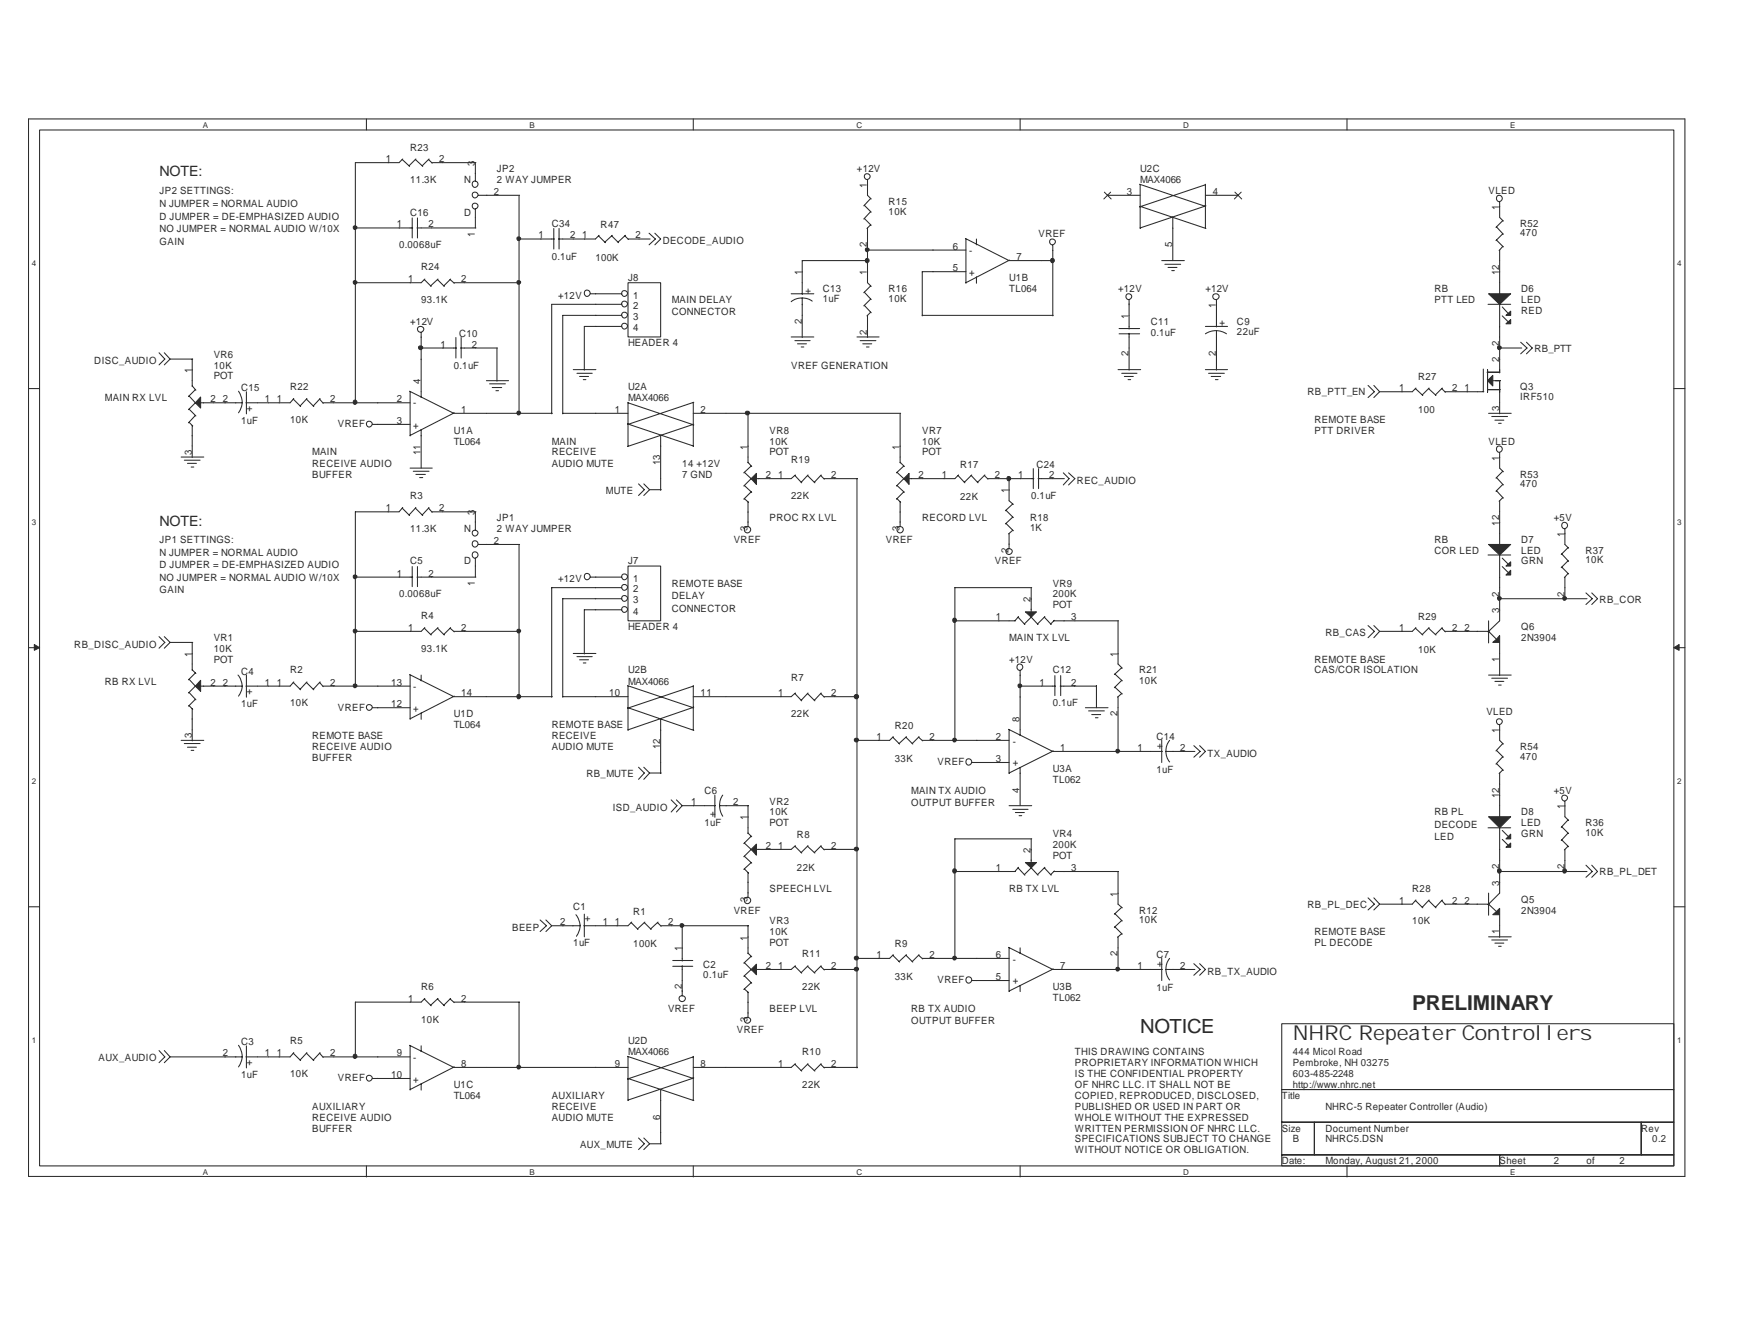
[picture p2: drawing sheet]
<svg xmlns="http://www.w3.org/2000/svg" width="279mm" height="216mm" viewBox="0 0 279 216" stroke-linecap="round" stroke-linejoin="round" font-family="sans-serif">
<path d="M4.6 19.1h266.4v170h-266.4zM6.4 20.9h262.8v166.5h-262.8z" fill="none" stroke="#31282a" stroke-width=".17"/>
<g fill="#fff">
<path d="M32.6 19.4h.8v1.4h-.8z"/>
<path d="M32.6 187.7h.8v1.4h-.8z"/>
</g>
<path d="M58.9 19.1v1.8M58.9 187.4v1.8" fill="none" stroke="#31282a" stroke-width=".17"/>
<g fill="#fff">
<path d="M85.2 19.4h.8v1.4h-.8z"/>
<path d="M85.2 187.7h.8v1.4h-.8z"/>
</g>
<path d="M111.5 19.1v1.8M111.5 187.4v1.8" fill="none" stroke="#31282a" stroke-width=".17"/>
<g fill="#fff">
<path d="M137.8 19.4h.9v1.4h-.9z"/>
<path d="M137.8 187.7h.9v1.4h-.9z"/>
</g>
<path d="M164.1 19.1v1.8M164.1 187.4v1.8" fill="none" stroke="#31282a" stroke-width=".17"/>
<g fill="#fff">
<path d="M190.3 19.4h1v1.4h-1z"/>
<path d="M190.3 187.7h1v1.4h-1z"/>
</g>
<path d="M216.7 19.1v1.8M216.7 187.4v1.8" fill="none" stroke="#31282a" stroke-width=".17"/>
<g fill="#fff">
<path d="M242.9 19.4h.9v1.4h-.9z"/>
<path d="M242.9 187.7h.9v1.4h-.9z"/>
<path d="M5.1 41.6h.7v1.5h-.7z"/>
<path d="M269.8 41.6h.6v1.5h-.6z"/>
<path d="M5.1 83.2h.7v1.4h-.7z"/>
<path d="M269.8 83.2h.6v1.4h-.6z"/>
</g>
<path d="M4.6 62.5h1.8M269.2 62.5h1.8" fill="none" stroke="#31282a" stroke-width=".17"/>
<g fill="#fff">
<path d="M5.1 124.9h.7v1.4h-.7z"/>
<path d="M269.8 124.9h.6v1.4h-.6z"/>
</g>
<path d="M4.6 104.1h1.8M269.2 104.1h1.8" fill="none" stroke="#31282a" stroke-width=".17"/>
<g fill="#31282a" stroke="#31282a" stroke-width=".16">
<path d="M5.5 103.6l.9 .5-.9 .4z"/>
<path d="M269.2 104.1l.9-.5v.9z"/>
</g>
<g fill="#fff">
<path d="M5.1 166.5h.7v1.5h-.7z"/>
<path d="M269.8 166.5h.6v1.5h-.6z"/>
</g>
<g fill="none" stroke="#31282a" stroke-width=".17">
<path d="M57.2 36.6h9.2M64.7 25.6l1.2 1.1M64.8 25.6l-.6 .5h-7v38.7M66.3 35v3.3M66.8 25.6l1.2 1.1M66.9 25.6l-1.1 1.1M67.1 36.6h9.4M67.2 35v3.3M68.9 25.6l.6 .6M69 25.6l-1.1 1.1M69.4 26.1h7.1M76.5 26.1v3"/>
<path d="M76.5 33.6v3M77 31.4h6.6M83.5 38.4h5.7M83.5 31.4v35.1M89.1 36.7v3.3M89.9 36.7v3.3M96.3 37.9l1.1 1.1M96.4 37.8l-.6 .6h-6M98.4 37.9l1.1 1.1M98.5 37.8l-1.2 1.1M100.5 37.9l.6 .6M100.6 37.8l-1.2 1.1"/>
<path d="M101 38.4h3.6M104.4 37.5l1 .9-1 1M105.3 37.5l1 .9-1 1M139 33l1.1 1.1M139 35.1l1.1 1.1M139.5 28.9v2.5l.6 .6M139.5 36.6v8.9l.6 .5M140 31.9l-1.1 1.2M140 34l-1.1 1.2M140 36.1l-.5 .6M155.3 38.3l7 3.6h7.1M155.4 38.4v7.1"/>
<path d="M157.1 38.4v1M169.3 39.4v11.4M178.1 31.4h5.3M183.3 29.6l10.6 3.6M183.4 33.2l10.6 3.5M183.4 29.7v7M188.6 35v6.9M193.9 29.7l-10.6 3.6M193.9 29.6v7M193.9 31.4h5.2M194 33.1l-10.6 3.5M240.7 36.5l1.1 1.2"/>
<path d="M240.7 38.6l1.1 1.1M241.2 32.5v2.5l.6 .5M241.7 35.5l-1.1 1.1M241.7 37.6l-1.1 1.1M241.7 39.6l-.6 .7M25.6 56.7l.9 1-.9 1M26.4 56.7l1 1M27.4 57.7l-1 1M27.4 57.7h3.6M30.9 57.7v4.4M67.7 53.5v10.4M67.7 55.9h5.7"/>
<path d="M68.3 44.9l1.1 1.1M68.3 44.9l-.6 .6h-10.5M70.4 44.9l1.1 1.1M70.5 44.9l-1.2 1.1M72.4 44.9l.7 .6M72.5 44.9l-1.1 1.1M73 45.5h10.6M73.3 54.3v3.3M74.1 55.9h5.9M74.2 54.3v3.3M79.9 55.9v5.4M92.2 59.4h3.7"/>
<path d="M95 47.2h5M100 52.5h-6v7M100 48.9h-11.3v17.6M100 50.7h-9.5v15.8M101 45.5h5.3v8.7h-5.3zM127.3 54.2h3.6M127.3 47.2h3.6M127.9 54.8h2.4M128.3 55.3h1.4M128.9 55.8h.4M129 47.9v6.4M130.6 48.4a2.88 2.88 0 0 0-3.3 .1"/>
<path d="M137.8 54.2h3.6M138.4 54.8h2.5M138.8 55.3h1.4M139 47l1.1 1.2M139 49.1l1.1 1.2M139.4 55.8h.4M139.5 50.7v3.6M139.5 40.2h15.9M139.6 41.9h-10.6v5.4M140 46l-1.1 1.1M140 48.1l-1.1 1.1M140 50.2l-.5 .6"/>
<path d="M148.3 50.7h21.1M155.4 43.7h-7.1v7.1M157.1 44.5v1M162.4 41.8l-7 3.7M179.8 59.4h3.7M180 53.7h3.3M180 52.8h3.3M181.6 48.2v4.7M181.6 53.6v5.9M186.9 41.9h3.6M187.4 42.5h2.5M187.9 43h1.4"/>
<path d="M188.5 43.5h.4M193.9 53.7a3.1 3.1 0 0 1 3.4 0M193.9 59.4h3.5M193.9 52.5h3.5M195.7 48.2v4.4M195.7 53.2v6.3M238.6 59.3v3.7M239.2 59.8h2M239.3 59.4v3.7M239.4 48.9h3.6M241.2 40.2v7.1M241.2 48.9v11"/>
<path d="M241.2 55.9h3.6M241.6 49.3l1 1.1M241.6 50.8l1 .9M244.6 55l1 .9-1 1M245.5 55l1 .9-1 1M29.1 73.5h3.7M29.6 74h2.6M30.2 74.5h1.4M30.4 63.7l1.1 1.1M30.4 65.8l1.1 1.1M30.4 67.9l.6 .6M30.7 75.1h.5"/>
<path d="M30.9 68.4v5.2M30.9 62l.6 .7M31.4 62.6l-1.1 1.1M31.4 64.8l-1.1 1.1M31.4 66.8l-1.1 1.2M32.3 64.8h6.7M38.4 62.9a2.84 2.84 0 0 1 0 3.5M39.6 63v3.5M47.2 64.2l1.2 1.1M47.3 64.1l-.6 .7h-7.1M49.3 64.2l1.2 1.1M49.4 64.1l-1.1 1.2"/>
<path d="M51.4 64.2l.6 .6M51.5 64.1l-1.1 1.2M51.9 64.8h14.1M60 68.2h6M65.9 62.9l7.1 3.5h15.8M66 75.3h3.5M66 63v7.1M66.5 75.8h2.5M66.9 76.3h1.5M67.5 76.8h.5M67.7 69.1v6.2M73.1 66.4l-7.1 3.6"/>
<path d="M78.2 61.2h3.6M78.8 61.7h2.5M79.2 62.3h1.5M79.8 62.8h.4M90.5 66.4h10.5M92.8 60h2.5M93.2 60.5h1.5M93.8 61h.4M100.9 68.1l10.6 3.6M101 64.7v7M101 64.8l10.6 3.5M102.7 77.8l.9 .9-.9 1"/>
<path d="M103.6 77.8l.9 .9M104.5 78.7l-.9 1M104.5 78.7h1.9M106.3 70v8.8M111.5 66.4h33.4M111.5 64.8v7M111.5 68.2l-10.6 3.6M111.6 64.7l-10.6 3.5M119.7 75.9l1.2 1.1M119.7 78l1.2 1.1M120.3 66.4v8M120.3 74.3l.6 .7"/>
<path d="M120.8 74.9l-1.2 1.1M120.8 76.9l-1.2 1.2M120.8 79.1l-1.2 1.1M127.9 76.4l1.1 1.2M127.9 76.4l-.6 .5h-5.6M129.9 76.4l1.2 1.2M130 76.4l-1.1 1.1M132 76.4l.6 .6M132.1 76.4l-1.1 1.1M132.5 76.9h5.4M137.8 76.9v94.8M144.3 75.9l1.2 1.1"/>
<path d="M144.3 78l1.2 1.1M144.8 66.4v8M144.8 74.3l.7 .7M145.4 74.9l-1.2 1.1M145.4 76.9l-1.2 1.2M145.4 79.1l-1.2 1.1M154.1 76.4l1.1 1.2M154.2 76.4l-.6 .5h-7.4M156.2 76.4l1.1 1.2M156.3 76.4l-1.2 1.1M158.3 76.4l.6 .6M158.4 76.4l-1.2 1.1"/>
<path d="M158.8 76.9h7.5M162.3 76.9v3.6l.7 .6M166.2 75.3v3.3M167 76.9h4.2M167.1 75.3v3.3M171 76l1 .9-1 1.1M171.9 76l1 .9-1 1.1M180.4 60h2.5M180.9 60.5h1.4M181.4 61h.5M194.4 60h2.5M194.8 60.5h1.5"/>
<path d="M195.5 61h.4M220.1 62l1 1-1 .9M221 62l.9 1M221.9 63l-.9 .9M227.7 62.5l1.2 1.1M227.8 62.4l-.6 .6h-5.3M229.8 62.5l1.2 1.1M229.9 62.4l-1.1 1.1M231.9 62.5l.6 .6M232 62.4l-1.1 1.1M232.4 63h6.3M239.3 62.6h2"/>
<path d="M239.4 66.4h3.7M239.9 67h2.6M240.1 61.2h1.2M240.5 67.5h1.4M240.7 76.8l1.1 1.2M240.7 78.9l1.1 1.2M241.1 68.1h.4M241.2 61.2v5.3M241.2 72.8v2.5l.6 .5M241.7 75.8l-1.1 1.1M241.7 77.9l-1.1 1.1M241.7 80l-.6 .6"/>
<path d="M57.2 92.8h9.2M64.7 81.7l1.2 1.2M64.8 81.6l-.6 .7h-7v28.1M66.3 91.1v3.2M66.8 81.7l1.2 1.2M66.9 81.6l-1.1 1.2M67.1 92.8h9.4M67.2 91.1v3.2M68.9 81.7l.6 .7M69 81.6l-1.1 1.2M69.4 82.3h7.1M76.5 82.3v2.9"/>
<path d="M76.5 89.7v3.1M77 87.5h6.6M83.5 87.5v24.6M95 92.8h5M100 98h-6v7.1M100 94.5h-11.3v17.6M100 96.2h-9.5v15.9M101 91h5.3v8.8h-5.3zM119.7 80.2l.7 .6M120.3 80.7v3.9M144.3 80.2l.6 .6M144.8 80.7v3.9"/>
<path d="M153.6 99.8h9.7M161.8 82l1.2 1.2M161.8 84.1l1.2 1.2M162.3 85.8v2.4M162.9 81l-1.2 1.1M162.9 83.1l-1.2 1.1M162.9 85.2l-.7 .6M163.8 99.2l1.1 1.2M163.8 99.1l-.6 .7M165.9 99.2l1.1 1.2M165.9 94.5v3.9M166 99.1l-1.2 1.2"/>
<path d="M166 94.5h-12.4v24.6M168 99.2l1.1 1.2M168.1 99.1l-1.2 1.2M169.5 99.8h10.4M169.6 99.7l-.6 .6M179.8 99.8v6.9l.7 .7M239.4 89.2h3.6M239.4 99.8v3.6M241.2 80.5v7.1M241.2 89.2v10.6l-1.8 1.8M241.2 96.2h14.1M241.6 89.7l1 1"/>
<path d="M241.6 91.1l1 .9M251.2 89.1l1.1 1.1M251.2 91.2l1.1 1.1M251.7 85.1v2.4l.6 .6M251.7 92.8v3.5M252.2 88l-1.1 1.1M252.2 90.2l-1.1 1.1M252.2 92.2l-.6 .7M255.1 95.3l1 .9-1 1M256 95.3l1 .9-1 1M25.6 102.3l.9 1-.9 .9M26.4 102.3l1 1"/>
<path d="M27.4 103.3l-1 .9M27.4 103.3h3.6M29.1 119h3.7M29.6 119.5h2.6M30.4 109.2l1.1 1.2M30.4 111.3l1.1 1.2M30.4 113.4l.6 .6M30.9 107.7l.6 .6M30.9 103.3v4.5M30.9 113.9v5.2M31.4 108.2l-1.1 1.1M31.4 110.3l-1.1 1.1"/>
<path d="M31.4 112.4l-1.1 1.1M32.3 110.3h6.7M38.3 108.5a2.58 2.58 0 0 1 .1 3.4M39.6 108.5v3.6M47.2 109.7l1.2 1.2M47.3 109.6l-.6 .7h-7.1M49.3 109.7l1.2 1.2M49.4 109.6l-1.1 1.2M51.4 109.7l.6 .7M51.5 109.6l-1.1 1.2M51.9 110.3h14.1M60 113.8h6"/>
<path d="M65.9 108.4l7.1 3.6h15.8M66 108.5v7.1M67.7 108.5v1M67.7 114.6v1M68.3 101l1.1 1.1M68.3 100.9l-.6 .6h-10.5M70.4 101l1.1 1.1M70.5 100.9l-1.2 1.1M72.4 101l.7 .6M72.5 100.9l-1.1 1.1M73 101.5h10.6M73.1 111.9l-7.1 3.7"/>
<path d="M90.5 112h10.5M92.2 105.1h3.7M92.8 105.6h2.5M93.2 106.1h1.5M93.8 106.6h.4M100.9 110.2l10.6 3.6M101 110.3v7.1M101 113.8l10.6 3.6M106.3 115.6v8.8M111.5 110.2v7.1M111.5 110.3l-10.6 3.6M111.6 113.7l-10.6 3.6"/>
<path d="M127.9 111.5l1.1 1.2M127.9 111.4l-.6 .6h-15.8M129.9 111.5l1.2 1.2M130 111.4l-1.1 1.2M132 111.5l.6 .6M132.1 111.4l-1.1 1.2M132.5 112h5.4M143.6 118.5l1.1 1.1M143.7 118.4l-.6 .6h-5.3M145.7 118.5l1.1 1.1M145.8 118.4l-1.2 1.1M147.8 118.5l.6 .6"/>
<path d="M147.8 118.4l-1.1 1.1M148.3 119h14M162.2 117.2l7.1 3.6h17.7M162.3 117.3v7.1M164 110.3h5.8M164.1 107.8v10.5M169.7 108.6v3.2M170.5 110.3h5.9M170.6 108.6v3.2M174.6 113.8h3.6M175.1 114.3h2.5M175.6 114.9h1.4"/>
<path d="M176.2 115.4h.4M176.4 110.2v3.6M179.3 108.4l1.2 1.1M179.3 110.5l1.2 1.1M179.8 112v8.9M180.4 107.3l-1.2 1.1M180.4 109.4l-1.2 1.2M180.4 111.5l-.6 .6M186.9 118.9v3.7M188.1 119a2.84 2.84 0 0 0 0 3.5M192 119.9l1 .9-1 .9M193 119.9l.9 .9-.9 .9"/>
<path d="M220.1 100.6l1 .9-1 1M221 100.6l.9 .9M221.9 101.5l-.9 1M227.7 101l1.2 1.1M227.8 100.9l-.6 .6h-5.3M229.8 101l1.2 1.1M229.9 100.9l-1.1 1.1M231.9 101l.6 .6M232 100.9l-1.1 1.1M232.4 101.5h7l1.4 1.4M239.4 108.5h3.7M239.9 109h2.6"/>
<path d="M240.5 109.5h1.4M241.1 110.1h.4M241.2 103.3v5.3M241.2 116.6v2.4l.6 .6M241.7 119.5l-1.1 1.2M30.2 120.1h1.4M30.7 120.6h.5M102.7 123.3l.9 1-.9 1M103.6 123.3l.9 1M104.5 124.3l-.9 1M104.5 124.3h1.9M108 128.6l.9 .9-.9 1"/>
<path d="M108.8 128.6l.9 .9M109.7 129.5l-.9 1M109.7 129.5h5.4M115 127.8v3.6M115.7 129.5h4.7M116.3 127.8a3.1 3.1 0 0 0 0 3.4M119.7 135.5l1.2 1.1M119.7 137.6l1.2 1.1M119.7 139.7l.7 .7M120.3 129.5v4.5M120.3 133.9l.6 .6M120.8 134.4l-1.2 1.2"/>
<path d="M120.8 136.5l-1.2 1.2M120.8 138.7l-1.2 1.1M127.9 136l1.1 1.1M127.9 136l-.6 .5h-5.6M129.9 136l1.2 1.1M130 136l-1.1 1.1M132 136l.6 .6M132.1 136l-1.1 1.1M132.5 136.5h5.4M156.4 122.6h5.9M162.3 129.5h3.7M162.9 130.1h2.5"/>
<path d="M163.3 130.6h1.5M163.8 139.5l1.1 1.2M163.8 139.4l-.6 .7M163.9 131.1h.4M164.1 123.4v6.1M165.9 134.9v3.8M165.9 139.5l1.1 1.2M166 139.4l-1.2 1.2M166 134.9h-12.4v19.3M168 139.5l1.1 1.2M168.1 139.4l-1.2 1.2M169.4 120.7l-7.1 3.6"/>
<path d="M187.5 120.8h4.7M239.4 133.1h3.6M240.7 120.6l1.1 1.1M240.7 122.7l1.1 1.1M241.2 124.3v7.1M241.2 133.1v10.5l-1.8 1.8M241.6 133.5l1 .9M241.6 134.9l1 1M241.7 121.6l-1.1 1.2M241.7 123.8l-.6 .6M251.2 132.9l1.1 1.1M251.2 135l1.1 1.1"/>
<path d="M251.7 128.8v2.5l.6 .6M251.7 136.5v3.7M252.2 131.8l-1.1 1.2M252.2 133.9l-1.1 1.2M252.2 136l-.6 .6M255.1 139.1l1 1-1 .9M256 139.1l1 1-1 .9M4.6 145.8h1.8M86.9 147.9l1 .9-1 1M87.8 147.9l.9 .9M88.7 148.8l-.9 1M88.7 148.8h4.6"/>
<path d="M92.6 147a2.69 2.69 0 0 1 .1 3.5M94 147v3.6M101.5 148.3l1.1 1.1M101.6 148.2l-.6 .6h-7.1M103.6 148.3l1.1 1.1M103.7 148.2l-1.2 1.1M105.8 148.3l.6 .6M105.8 148.2l-1.1 1.1M106.3 148.8h14.1M108.2 155.3h3.2M108.2 154.4h3.2M109.7 148.8v5.7"/>
<path d="M109.7 155.3v4.8M119.7 154.8l1.2 1.1M119.7 156.9l1.2 1.2M119.7 159l.7 .6M120.3 140.3v4M120.3 148.8v4.5M120.3 159.5v4.1M120.3 153.2l.6 .6M120.8 153.7l-1.2 1.1M120.8 155.9l-1.2 1.1M120.8 158l-1.2 1.1M127.9 155.3l1.1 1.1"/>
<path d="M127.9 155.3l-.6 .6h-5.6M129.9 155.3l1.2 1.1M130 155.3l-1.1 1.1M132 155.3l.6 .6M132.1 155.3l-1.1 1.1M132.5 155.9h5.4M143.6 153.6l1.1 1.1M143.7 153.5l-.6 .6h-5.3M145.7 153.6l1.1 1.1M145.8 153.5l-1.2 1.1M147.8 153.6l.6 .6M147.8 153.5l-1.1 1.1"/>
<path d="M148.3 154.1h14M153.6 140.1h9.7M156.4 157.6h5.9M162.2 152.3l7.1 3.6h17.7M162.3 152.4v7M164.1 152.4v.9M164.1 158.5v.9M169.4 155.8l-7.1 3.5M169.5 140.1h10.4M169.6 140l-.6 .6M179.3 146.9l1.2 1.2M179.3 149l1.2 1.2"/>
<path d="M179.8 140.1v5.3l.7 .5M179.8 150.6v5.3M180.4 145.9l-1.2 1.1M180.4 148l-1.2 1.1M180.4 150.1l-.6 .6M186.9 154v3.6M187.5 155.9h4.7M188.1 154.1a2.84 2.84 0 0 0 0 3.4M192 154.9l1 1-1 .9M193 154.9l.9 1-.9 .9M220.1 144.3l1 1.1-1 .9M221 144.3l.9 1.1"/>
<path d="M221.9 145.4l-.9 .9M227.7 144.8l1.2 1.1M227.8 144.7l-.6 .7h-5.3M229.8 144.8l1.2 1.1M229.9 144.7l-1.1 1.2M231.9 144.8l.6 .6M232 144.7l-1.1 1.2M232.4 145.4h7l1.4 1.2M239.4 150.6h3.7M239.4 143.6v3.5M239.9 151.1h2.6M240.5 151.6h1.4"/>
<path d="M241.1 152.1h.4M241.2 147v3.7M241.2 140.1h14.1M269.2 145.8h1.8M25.6 168.9l.9 1-.9 .9M26.4 168.9l1 1M27.4 169.9l-1 .9M27.4 169.9h11.6M38.4 168a2.84 2.84 0 0 1 0 3.5M39.6 168.1v3.6M47.2 169.3l1.2 1.2M47.3 169.2l-.6 .7h-7.1"/>
<path d="M49.3 169.3l1.2 1.2M49.4 169.2l-1.1 1.2M51.4 169.3l.6 .7M51.5 169.2l-1.1 1.2M51.9 169.9h14.1M60 173.4h6M65.9 168l7.1 3.6h28M66 168.1v7.1M67.7 168.1v1M67.7 174.2v1M68.3 160.6l1.1 1.1M68.3 160.5l-.6 .6h-10.5v8.9"/>
<path d="M70.4 160.6l1.1 1.1M70.5 160.5l-1.2 1.1M72.4 160.6l.7 .6M72.5 160.5l-1.1 1.1M73 161.1h10.6M73.1 171.5l-7.1 3.7M83.5 161.1v10.6M100.9 169.8l10.6 3.6M101 173.4l10.6 3.5M101 169.9v7M106.3 175.2v8.7M111.5 169.9l-10.6 3.6"/>
<path d="M111.5 169.8v7M111.6 173.3l-10.6 3.5M127.9 171.1l1.1 1.1M127.9 171l-.6 .6h-15.8M129.9 171.1l1.2 1.1M130 171l-1.1 1.1M132 171.1l.6 .6M132.1 171l-1.1 1.1M132.5 171.6h5.4M206.2 164.6h63v10.6h-63zM206.2 175.2h63v5.2h-63zM102.7 182.9l.9 1-.9 .9"/>
<path d="M103.6 182.9l.9 1M104.5 183.9l-.9 .9M104.5 183.9h1.9M206.2 180.4h5.2v5.3h-5.2zM206.2 185.7h35v1.7h-35zM211.4 180.4h52.6v5.3h-52.6zM241.2 185.7h28v1.7h-28zM264 180.4h5.2v5.3h-5.2z"/>
<circle cx="76.4" cy="29.6" r=".5"/>
<circle cx="76.4" cy="31.3" r=".48"/>
<circle cx="76.4" cy="33.1" r=".48"/>
<circle cx="139.5" cy="28.4" r=".48"/>
<circle cx="169.3" cy="38.9" r=".48"/>
<circle cx="241.1" cy="31.9" r=".5"/>
<circle cx="67.7" cy="52.9" r=".5"/>
<circle cx="94.4" cy="47.1" r=".5"/>
<circle cx="100.5" cy="48.9" r=".48"/>
<circle cx="100.5" cy="47.2" r=".48"/>
<circle cx="100.5" cy="50.6" r=".48"/>
<circle cx="100.5" cy="52.4" r=".48"/>
<circle cx="181.6" cy="47.7" r=".48"/>
<circle cx="195.6" cy="47.7" r=".5"/>
<circle cx="59.4" cy="68.2" r=".48"/>
<circle cx="241.1" cy="72.2" r=".5"/>
<circle cx="76.4" cy="87.4" r=".5"/>
<circle cx="76.4" cy="89.2" r=".5"/>
<circle cx="76.4" cy="85.7" r=".48"/>
<circle cx="94.4" cy="92.7" r=".5"/>
<circle cx="100.5" cy="92.7" r=".48"/>
<circle cx="100.5" cy="98" r=".48"/>
<circle cx="100.5" cy="96.2" r=".48"/>
<circle cx="100.5" cy="94.4" r=".48"/>
<circle cx="120.2" cy="85.1" r=".52"/>
<circle cx="144.8" cy="85.1" r=".52"/>
<circle cx="162.3" cy="88.7" r=".5"/>
<circle cx="251.6" cy="84.5" r=".5"/>
<circle cx="59.4" cy="113.7" r=".48"/>
<circle cx="164" cy="107.2" r=".5"/>
<circle cx="241.2" cy="116" r=".48"/>
<circle cx="155.8" cy="122.5" r=".5"/>
<circle cx="251.7" cy="128.3" r=".48"/>
<circle cx="120.2" cy="144.8" r=".52"/>
<circle cx="155.8" cy="157.5" r=".5"/>
<circle cx="59.4" cy="173.3" r=".48"/>
<circle cx="109.7" cy="160.5" r=".5"/>
<circle cx="120.2" cy="164" r=".5"/>
</g>
<g fill="#31282a" stroke="#31282a" stroke-width=".17">
<path d="M32.3 63.8v1.8l-.9-.8z" fill-rule="evenodd"/>
<path d="M239.3 61.2l.8-.8v1.6z" fill-rule="evenodd"/>
<path d="M32.3 109.4v1.7l-.9-.8z" fill-rule="evenodd"/>
<path d="M164.9 98.4h1.8l-.8 .8z" fill-rule="evenodd"/>
<path d="M121.7 76.1v1.8l-.9-1z" fill-rule="evenodd"/>
<path d="M121.7 135.7v1.8l-.9-1z" fill-rule="evenodd"/>
<path d="M121.7 155v1.7l-.9-.8z" fill-rule="evenodd"/>
<path d="M164.9 138.7h1.8l-.8 .8z" fill-rule="evenodd"/>
<path d="M146.2 76.1v1.8l-.8-1z" fill-rule="evenodd"/>
<path d="M239.4 87.5h3.6l-1.8 1.7z" fill-rule="evenodd"/>
<path d="M242.2 91l.8-.7v.7z" fill-rule="evenodd"/>
<path d="M242.2 92.4l.8-.7v.7z" fill-rule="evenodd"/>
<path d="M239.4 131.3h3.6l-1.8 1.8z" fill-rule="evenodd"/>
<path d="M242.2 134.9l.8-.8v.8z" fill-rule="evenodd"/>
<path d="M242.2 136.2l.8-.7v.7z" fill-rule="evenodd"/>
<path d="M240.1 147l1.1-1v1z" fill-rule="evenodd"/>
<path d="M240.1 103.3l1.1-1.1v1.1z" fill-rule="evenodd"/>
<path d="M239.4 47.2h3.6l-1.8 1.7z" fill-rule="evenodd"/>
<path d="M242.2 50.7l.8-.7v.7z" fill-rule="evenodd"/>
<path d="M242.2 52.1l.8-.7v.7z" fill-rule="evenodd"/>
<circle cx="162.2" cy="76.9" r=".33"/>
<circle cx="153.5" cy="99.7" r=".33"/>
<circle cx="153.5" cy="119" r=".31"/>
<circle cx="179.8" cy="120.7" r=".31"/>
<circle cx="139.5" cy="40.1" r=".31"/>
<circle cx="57.1" cy="110.2" r=".31"/>
<circle cx="153.5" cy="140" r=".33"/>
<circle cx="153.5" cy="154" r=".31"/>
<circle cx="179.8" cy="155.8" r=".31"/>
<circle cx="67.7" cy="55.9" r=".33"/>
<circle cx="139.5" cy="41.9" r=".33"/>
<circle cx="109.7" cy="148.8" r=".31"/>
<circle cx="83.4" cy="112" r=".33"/>
<circle cx="137.8" cy="154" r=".33"/>
<circle cx="137.7" cy="112" r=".35"/>
<circle cx="137.8" cy="119" r=".33"/>
<circle cx="120.2" cy="66.4" r=".33"/>
<circle cx="57.1" cy="92.7" r=".31"/>
<circle cx="57.1" cy="101.4" r=".31"/>
<circle cx="83.4" cy="101.4" r=".31"/>
<circle cx="251.7" cy="96.2" r=".31"/>
<circle cx="241.2" cy="96.2" r=".31"/>
<circle cx="251.6" cy="140" r=".33"/>
<circle cx="241.2" cy="55.9" r=".31"/>
<circle cx="241.1" cy="140" r=".33"/>
<circle cx="169.3" cy="41.9" r=".33"/>
<circle cx="83.4" cy="66.4" r=".31"/>
<circle cx="83.4" cy="38.4" r=".31"/>
<circle cx="83.4" cy="45.4" r=".31"/>
<circle cx="57.1" cy="64.7" r=".33"/>
<circle cx="57.1" cy="36.6" r=".31"/>
<circle cx="57.1" cy="45.4" r=".31"/>
<circle cx="137.8" cy="136.5" r=".33"/>
<circle cx="164" cy="110.2" r=".31"/>
<circle cx="137.8" cy="155.8" r=".33"/>
<circle cx="57.1" cy="169.8" r=".33"/>
<circle cx="83.4" cy="171.5" r=".31"/>
</g>
<path d="M177.6 30.9l1.1 1.1M178.7 30.9l-1.1 1.1M198.6 30.9l1.1 1.1M199.7 30.9l-1.2 1.1" fill="none" stroke="#31282a" stroke-width=".16"/>
<g font-size="3.3" fill="#31282a">
<text x="207.9" y="167.2">NHRC Repeater Controllers</text>
<text x="227.2" y="162.4">PRELIMINARY</text>
</g>
<text font-size="3.1" fill="#31282a" x="183.4" y="166.1">NOTICE</text>
<g font-size="2.3" fill="#31282a">
<text x="25.7" y="28.3">NOTE:</text>
<text x="25.7" y="84.5">NOTE:</text>
</g>
<g font-size="1.6" fill="#31282a">
<text x="62.1" y="26.1">1</text>
<text x="66" y="24.2">R23</text>
<text x="66" y="29.4">11.3K</text>
<text x="70.6" y="26.1">2</text>
<text x="74.7" y="29.4">N</text>
<text x="76.4" y="26.7" transform="rotate(-90 76.4 26.7)">3</text>
<text x="79.9" y="27.7">JP2</text>
<text x="79.9" y="29.4">2 WAY JUMPER</text>
<text x="137.8" y="27.7">+12V</text>
<text x="183.4" y="27.7">U2C</text>
<text x="183.4" y="29.4">MAX4066</text>
<text x="25.7" y="31.2">JP2 SETTINGS:</text>
<text x="25.7" y="33.3">N JUMPER = NORMAL AUDIO</text>
<text x="25.7" y="35.3">D JUMPER = DE-EMPHASIZED AUDIO</text>
<text x="66" y="34.7">C16</text>
<text x="74.7" y="34.7">D</text>
<text x="79.4" y="31.3">2</text>
<text x="139.5" y="30.2" transform="rotate(-90 139.5 30.2)">1</text>
<text x="142.9" y="32.9">R15</text>
<text x="142.9" y="34.5">10K</text>
<text x="181.3" y="31.3">3</text>
<text x="195.1" y="31.3">4</text>
<text x="239.4" y="31.2">VLED</text>
<text x="241.1" y="33.8" transform="rotate(-90 241.1 33.8)">1</text>
<text x="25.7" y="37.3">NO JUMPER = NORMAL AUDIO W/10X</text>
<text x="25.7" y="39.4">GAIN</text>
<text x="63.9" y="36.6">1</text>
<text x="64.2" y="39.9">0.0068uF</text>
<text x="68.9" y="36.6">2</text>
<text x="76.4" y="38.1" transform="rotate(-90 76.4 38.1)">1</text>
<text x="86.6" y="38.3">1</text>
<text x="88.7" y="36.5">C34</text>
<text x="88.7" y="41.7">0.1uF</text>
<text x="91.7" y="38.3">2</text>
<text x="93.7" y="38.3">1</text>
<text x="95.8" y="41.9">100K</text>
<text x="96.6" y="36.6">R47</text>
<text x="102.2" y="38.3">2</text>
<text x="106.6" y="39.3">DECODE_AUDIO</text>
<text x="139.5" y="39.8" transform="rotate(-90 139.5 39.8)">2</text>
<text x="153.3" y="40.1">6</text>
<text x="155.9" y="40.8">-</text>
<text x="163.5" y="41.8">7</text>
<text x="167.1" y="38.2">VREF</text>
<text x="188.6" y="39.8" transform="rotate(-90 188.6 39.8)">5</text>
<text x="244.5" y="36.5">R52</text>
<text x="244.5" y="38">470</text>
<text x="65.6" y="45.4">1</text>
<text x="67.7" y="43.4">R24</text>
<text x="74.2" y="45.4">2</text>
<text x="89.8" y="48">+12V</text>
<text x="101" y="45.2">J8</text>
<text x="101.9" y="48">1</text>
<text x="129" y="44.3" transform="rotate(-90 129 44.3)">1</text>
<text x="129.5" y="47.3">+</text>
<text x="132.3" y="47">C13</text>
<text x="139.5" y="44.3" transform="rotate(-90 139.5 44.3)">1</text>
<text x="142.9" y="47">R16</text>
<text x="153.3" y="43.6">5</text>
<text x="155.9" y="44.3">+</text>
<text x="162.3" y="45.2">U1B</text>
<text x="162.3" y="47">TL064</text>
<text x="179.8" y="47">+12V</text>
<text x="193.9" y="47">+12V</text>
<text x="230.7" y="47">RB</text>
<text x="241.1" y="44.3" transform="rotate(-90 241.1 44.3)">12</text>
<text x="244.7" y="47">D6</text>
<text x="66" y="52.2">+12V</text>
<text x="67.7" y="48.8">93.1K</text>
<text x="101.9" y="49.7">2</text>
<text x="101.9" y="51.5">3</text>
<text x="101.9" y="53.2">4</text>
<text x="108" y="48.8">MAIN DELAY</text>
<text x="108" y="50.7">CONNECTOR</text>
<text x="129" y="52.1" transform="rotate(-90 129 52.1)">2</text>
<text x="132.3" y="48.5">1uF</text>
<text x="139.5" y="53.8" transform="rotate(-90 139.5 53.8)">2</text>
<text x="142.9" y="48.5">10K</text>
<text x="181.5" y="51.3" transform="rotate(-90 181.5 51.3)">1</text>
<text x="185.1" y="52.2">C11</text>
<text x="195.6" y="49.5" transform="rotate(-90 195.6 49.5)">1</text>
<text x="196.2" y="52.4">+</text>
<text x="199" y="52.2">C9</text>
<text x="199" y="53.8">22uF</text>
<text x="230.7" y="48.8">PTT LED</text>
<text x="244.7" y="48.8">LED</text>
<text x="244.7" y="50.4">RED</text>
<text x="15.2" y="58.5">DISC_AUDIO</text>
<text x="34.4" y="57.5">VR6</text>
<text x="34.4" y="59.3">10K</text>
<text x="70.9" y="55.9">1</text>
<text x="73" y="59.3">0.1uF</text>
<text x="73.8" y="54.2">C10</text>
<text x="75.9" y="55.9">2</text>
<text x="101" y="55.7">HEADER 4</text>
<text x="127.3" y="59.3">VREF GENERATION</text>
<text x="181.5" y="57.3" transform="rotate(-90 181.5 57.3)">2</text>
<text x="185.1" y="54">0.1uF</text>
<text x="195.6" y="57.3" transform="rotate(-90 195.6 57.3)">2</text>
<text x="241.1" y="58.2" transform="rotate(-90 241.1 58.2)">2</text>
<text x="241.1" y="55.6" transform="rotate(-90 241.1 55.6)">2</text>
<text x="246.8" y="56.6">RB_PTT</text>
<text x="16.9" y="64.5">MAIN RX LVL</text>
<text x="30.8" y="60" transform="rotate(-90 30.8 60)">1</text>
<text x="33.9" y="64.7">2</text>
<text x="34.4" y="60.9">POT</text>
<text x="35.8" y="64.7">2</text>
<text x="38.8" y="62.9">C15</text>
<text x="39.7" y="65.3" transform="rotate(90 39.7 65.3)">+</text>
<text x="42.6" y="64.7">1</text>
<text x="44.5" y="64.7">1</text>
<text x="46.7" y="62.7">R22</text>
<text x="53.1" y="64.7">2</text>
<text x="63.9" y="64.7">2</text>
<text x="66.5" y="65.3">-</text>
<text x="67.7" y="61.8" transform="rotate(-90 67.7 61.8)">4</text>
<text x="101" y="62.7">U2A</text>
<text x="101" y="64.5">MAX4066</text>
<text x="210.3" y="63.6">RB_PTT_EN</text>
<text x="225" y="62.9">1</text>
<text x="228.1" y="61.1">R27</text>
<text x="233.6" y="62.9">2</text>
<text x="235.5" y="62.9">1</text>
<text x="244.5" y="62.7">Q3</text>
<text x="244.5" y="64.3">IRF510</text>
<text x="38.8" y="68.1">1uF</text>
<text x="46.7" y="68">10K</text>
<text x="54.4" y="68.6">VREF</text>
<text x="63.9" y="68.1">3</text>
<text x="66.5" y="68.9">+</text>
<text x="73" y="69.7">U1A</text>
<text x="73" y="71.5">TL064</text>
<text x="74.2" y="66.4">1</text>
<text x="88.7" y="71.5">MAIN</text>
<text x="98.9" y="66.4">1</text>
<text x="112.7" y="66.4">2</text>
<text x="123.8" y="69.7">VR8</text>
<text x="123.8" y="71.5">10K</text>
<text x="148.3" y="69.7">VR7</text>
<text x="148.3" y="71.5">10K</text>
<text x="211.4" y="68">REMOTE BASE</text>
<text x="211.4" y="69.7">PTT DRIVER</text>
<text x="228.1" y="66.4">100</text>
<text x="239.4" y="71.5">VLED</text>
<text x="241.1" y="66.1" transform="rotate(-90 241.1 66.1)">3</text>
<text x="30.8" y="73.1" transform="rotate(-90 30.8 73.1)">3</text>
<text x="50.2" y="75">RECEIVE AUDIO</text>
<text x="50.2" y="76.8">BUFFER</text>
<text x="50.2" y="73.2">MAIN</text>
<text x="67.7" y="73.1" transform="rotate(-90 67.7 73.1)">11</text>
<text x="88.7" y="73.2">RECEIVE</text>
<text x="88.7" y="75">AUDIO MUTE</text>
<text x="106.2" y="74.8" transform="rotate(-90 106.2 74.8)">13</text>
<text x="109.7" y="76.8">7 GND</text>
<text x="109.7" y="75">14 +12V</text>
<text x="120.2" y="72.3" transform="rotate(-90 120.2 72.3)">1</text>
<text x="123.2" y="76.9">2</text>
<text x="123.8" y="73.2">POT</text>
<text x="125.1" y="76.9">1</text>
<text x="127.3" y="74.5">R19</text>
<text x="133.7" y="76.9">2</text>
<text x="144.7" y="72.3" transform="rotate(-90 144.7 72.3)">1</text>
<text x="147.8" y="76.9">2</text>
<text x="148.3" y="73.2">POT</text>
<text x="151.5" y="76.9">1</text>
<text x="154.4" y="75.2">R17</text>
<text x="160" y="76.9">2</text>
<text x="163.8" y="76.9">1</text>
<text x="166.7" y="75.2">C24</text>
<text x="168.7" y="76.9">2</text>
<text x="173.2" y="77.8">REC_AUDIO</text>
<text x="241.1" y="74.1" transform="rotate(-90 241.1 74.1)">1</text>
<text x="244.5" y="76.8">R53</text>
<text x="62.1" y="82.2">1</text>
<text x="66" y="80.2">R3</text>
<text x="70.6" y="82.2">2</text>
<text x="76.4" y="82.8" transform="rotate(-90 76.4 82.8)">3</text>
<text x="79.9" y="83.8">JP1</text>
<text x="97.5" y="79.4">MUTE</text>
<text x="123.8" y="83.8">PROC RX LVL</text>
<text x="127.3" y="80.2">22K</text>
<text x="148.3" y="83.8">RECORD LVL</text>
<text x="154.4" y="80.4">22K</text>
<text x="162.2" y="79.3" transform="rotate(-90 162.2 79.3)">1</text>
<text x="165.7" y="83.8">R18</text>
<text x="165.9" y="80.2">0.1uF</text>
<text x="244.5" y="78.3">470</text>
<text x="249.9" y="83.8">+5V</text>
<text x="25.7" y="87.3">JP1 SETTINGS:</text>
<text x="25.7" y="89.3">N JUMPER = NORMAL AUDIO</text>
<text x="66" y="85.5">11.3K</text>
<text x="74.7" y="85.5">N</text>
<text x="79.4" y="87.4">2</text>
<text x="79.9" y="85.5">2 WAY JUMPER</text>
<text x="118" y="87.3">VREF</text>
<text x="120.2" y="85.4" transform="rotate(-90 120.2 85.4)">3</text>
<text x="142.5" y="87.3">VREF</text>
<text x="144.7" y="85.4" transform="rotate(-90 144.7 85.4)">3</text>
<text x="162.2" y="88.9" transform="rotate(-90 162.2 88.9)">2</text>
<text x="165.7" y="85.3">1K</text>
<text x="230.7" y="87.3">RB</text>
<text x="230.7" y="89.1">COR LED</text>
<text x="241.1" y="84.6" transform="rotate(-90 241.1 84.6)">12</text>
<text x="244.7" y="87.3">D7</text>
<text x="244.7" y="89.1">LED</text>
<text x="251.6" y="86.3" transform="rotate(-90 251.6 86.3)">1</text>
<text x="255" y="89.1">R37</text>
<text x="25.7" y="91.3">D JUMPER = DE-EMPHASIZED AUDIO</text>
<text x="25.7" y="93.4">NO JUMPER = NORMAL AUDIO W/10X</text>
<text x="25.7" y="95.4">GAIN</text>
<text x="63.9" y="92.7">1</text>
<text x="64.2" y="96">0.0068uF</text>
<text x="66" y="90.7">C5</text>
<text x="68.9" y="92.7">2</text>
<text x="74.7" y="90.7">D</text>
<text x="76.4" y="94.1" transform="rotate(-90 76.4 94.1)">1</text>
<text x="89.8" y="93.5">+12V</text>
<text x="101" y="90.7">J7</text>
<text x="101.9" y="93.5">1</text>
<text x="101.9" y="95.2">2</text>
<text x="108" y="94.3">REMOTE BASE</text>
<text x="160" y="90.7">VREF</text>
<text x="169.3" y="94.3">VR9</text>
<text x="169.3" y="96">200K</text>
<text x="241.1" y="95.9" transform="rotate(-90 241.1 95.9)">2</text>
<text x="244.7" y="90.7">GRN</text>
<text x="251.6" y="95.9" transform="rotate(-90 251.6 95.9)">2</text>
<text x="255" y="90.6">10K</text>
<text x="65.6" y="101.4">1</text>
<text x="67.7" y="99.6">R4</text>
<text x="74.2" y="101.4">2</text>
<text x="101" y="101.3">HEADER 4</text>
<text x="101.9" y="97">3</text>
<text x="101.9" y="98.8">4</text>
<text x="108" y="96.3">DELAY</text>
<text x="108" y="98.4">CONNECTOR</text>
<text x="160.2" y="99.7">1</text>
<text x="165.8" y="96.8" transform="rotate(-90 165.8 96.8)">2</text>
<text x="169.3" y="97.8">POT</text>
<text x="172.3" y="99.7">3</text>
<text x="225" y="101.4">1</text>
<text x="228.1" y="99.7">R29</text>
<text x="233.6" y="101.4">2</text>
<text x="235.5" y="101.4">2</text>
<text x="241.1" y="98.6" transform="rotate(-90 241.1 98.6)">3</text>
<text x="244.7" y="101.3">Q6</text>
<text x="257.3" y="96.9">RB_COR</text>
<text x="12" y="104.1">RB_DISC_AUDIO</text>
<text x="30.8" y="105.6" transform="rotate(-90 30.8 105.6)">1</text>
<text x="34.4" y="103">VR1</text>
<text x="34.4" y="104.8">10K</text>
<text x="34.4" y="106.6">POT</text>
<text x="67.7" y="104.8">93.1K</text>
<text x="162.3" y="106.6">+12V</text>
<text x="162.3" y="103">MAIN TX LVL</text>
<text x="179.8" y="105.6" transform="rotate(-90 179.8 105.6)">1</text>
<text x="211.4" y="106.6">REMOTE BASE</text>
<text x="213.2" y="102.2">RB_CAS</text>
<text x="228.1" y="105">10K</text>
<text x="241.1" y="106.4" transform="rotate(-90 241.1 106.4)">1</text>
<text x="244.7" y="103">2N3904</text>
<text x="16.9" y="110">RB RX LVL</text>
<text x="33.9" y="110.2">2</text>
<text x="35.8" y="110.2">2</text>
<text x="38.8" y="108.4">C4</text>
<text x="38.8" y="113.7">1uF</text>
<text x="39.7" y="110.8" transform="rotate(90 39.7 110.8)">+</text>
<text x="42.6" y="110.2">1</text>
<text x="44.5" y="110.2">1</text>
<text x="46.7" y="108.3">R2</text>
<text x="46.7" y="113.5">10K</text>
<text x="53.1" y="110.2">2</text>
<text x="62.9" y="110.2">13</text>
<text x="62.9" y="113.7">12</text>
<text x="66.5" y="110.9">-</text>
<text x="74.2" y="111.9">14</text>
<text x="98" y="111.9">10</text>
<text x="101" y="108.3">U2B</text>
<text x="101" y="110">MAX4066</text>
<text x="112.7" y="111.9">11</text>
<text x="125.1" y="111.9">1</text>
<text x="127.3" y="109.5">R7</text>
<text x="133.7" y="111.9">2</text>
<text x="167.2" y="110.2">1</text>
<text x="169.3" y="108.3">C12</text>
<text x="169.3" y="113.5">0.1uF</text>
<text x="172.3" y="110.2">2</text>
<text x="183.2" y="108.3">R21</text>
<text x="183.2" y="109.9">10K</text>
<text x="211.4" y="108.3">CAS/COR ISOLATION</text>
<text x="30.8" y="118.7" transform="rotate(-90 30.8 118.7)">3</text>
<text x="50.2" y="118.9">REMOTE BASE</text>
<text x="54.4" y="114.3">VREF</text>
<text x="66.5" y="114.5">+</text>
<text x="73" y="115.3">U1D</text>
<text x="73" y="117.1">TL064</text>
<text x="88.7" y="118.9">RECEIVE</text>
<text x="88.7" y="117.1">REMOTE BASE</text>
<text x="127.3" y="115.3">22K</text>
<text x="141" y="118.9">1</text>
<text x="143.9" y="117.2">R20</text>
<text x="149.5" y="118.9">2</text>
<text x="160.2" y="118.9">2</text>
<text x="162.9" y="119.7">-</text>
<text x="164" y="116.1" transform="rotate(-90 164 116.1)">8</text>
<text x="179.8" y="115.1" transform="rotate(-90 179.8 115.1)">2</text>
<text x="186" y="119">C14</text>
<text x="239.1" y="115">VLED</text>
<text x="241.1" y="117.8" transform="rotate(-90 241.1 117.8)">1</text>
<text x="50.2" y="120.5">RECEIVE AUDIO</text>
<text x="50.2" y="122.3">BUFFER</text>
<text x="88.7" y="120.5">AUDIO MUTE</text>
<text x="94.3" y="124.9">RB_MUTE</text>
<text x="106.2" y="120.5" transform="rotate(-90 106.2 120.5)">12</text>
<text x="143.9" y="122.5">33K</text>
<text x="150.8" y="123">VREF</text>
<text x="160.2" y="122.5">3</text>
<text x="162.9" y="123.2">+</text>
<text x="169.3" y="124.1">U3A</text>
<text x="169.3" y="125.8">TL062</text>
<text x="170.5" y="120.7">1</text>
<text x="183" y="120.7">1</text>
<text x="186" y="124.3">1uF</text>
<text x="187" y="120.5" transform="rotate(-90 187 120.5)">+</text>
<text x="189.8" y="120.7">2</text>
<text x="194.2" y="121.6">TX_AUDIO</text>
<text x="244.5" y="120.5">R54</text>
<text x="244.5" y="122.2">470</text>
<text x="98.6" y="130.4">ISD_AUDIO</text>
<text x="111.2" y="129.4">1</text>
<text x="113.3" y="127.6">C6</text>
<text x="115.2" y="131.3" transform="rotate(-90 115.2 131.3)">+</text>
<text x="117.9" y="129.4">2</text>
<text x="120.2" y="131.9" transform="rotate(-90 120.2 131.9)">1</text>
<text x="123.8" y="129.4">VR2</text>
<text x="123.8" y="131">10K</text>
<text x="146.6" y="127.6">MAIN TX AUDIO</text>
<text x="146.6" y="129.6">OUTPUT BUFFER</text>
<text x="164" y="127.4" transform="rotate(-90 164 127.4)">4</text>
<text x="230.7" y="131">RB PL</text>
<text x="241.1" y="128.3" transform="rotate(-90 241.1 128.3)">12</text>
<text x="244.7" y="131">D8</text>
<text x="249.9" y="127.6">+5V</text>
<text x="251.6" y="130.1" transform="rotate(-90 251.6 130.1)">1</text>
<text x="113.3" y="132.8">1uF</text>
<text x="123.2" y="136.5">2</text>
<text x="123.8" y="132.8">POT</text>
<text x="125.1" y="136.5">1</text>
<text x="128.2" y="134.8">R8</text>
<text x="133.7" y="136.5">2</text>
<text x="165.8" y="137.1" transform="rotate(-90 165.8 137.1)">2</text>
<text x="169.3" y="134.6">VR4</text>
<text x="169.3" y="136.4">200K</text>
<text x="230.7" y="133.1">DECODE</text>
<text x="230.7" y="135.1">LED</text>
<text x="244.7" y="132.8">LED</text>
<text x="244.7" y="134.6">GRN</text>
<text x="255" y="132.8">R36</text>
<text x="255" y="134.4">10K</text>
<text x="123.8" y="143.3">SPEECH LVL</text>
<text x="128.2" y="140">22K</text>
<text x="160.2" y="140">1</text>
<text x="162.3" y="143.3">RB TX LVL</text>
<text x="169.3" y="138.1">POT</text>
<text x="172.3" y="140">3</text>
<text x="227.2" y="143.3">R28</text>
<text x="241.1" y="142.4" transform="rotate(-90 241.1 142.4)">3</text>
<text x="241.1" y="139.7" transform="rotate(-90 241.1 139.7)">2</text>
<text x="251.6" y="139.7" transform="rotate(-90 251.6 139.7)">2</text>
<text x="257.3" y="140.7">RB_PL_DET</text>
<text x="82.4" y="149.7">BEEP</text>
<text x="90.1" y="148.7">2</text>
<text x="92.2" y="146.3">C1</text>
<text x="94.1" y="147.2" transform="rotate(90 94.1 147.2)">+</text>
<text x="97" y="148.7">1</text>
<text x="98.9" y="148.7">1</text>
<text x="101.9" y="147">R1</text>
<text x="107.5" y="148.7">2</text>
<text x="118" y="146.9">VREF</text>
<text x="120.2" y="144.9" transform="rotate(-90 120.2 144.9)">3</text>
<text x="123.8" y="148.6">VR3</text>
<text x="179.8" y="144.2" transform="rotate(-90 179.8 144.2)">1</text>
<text x="183.2" y="146.9">R12</text>
<text x="183.2" y="148.4">10K</text>
<text x="210.3" y="145.9">RB_PL_DEC</text>
<text x="225" y="145.3">1</text>
<text x="227.2" y="148.6">10K</text>
<text x="233.6" y="145.3">2</text>
<text x="235.5" y="145.3">2</text>
<text x="244.7" y="145.1">Q5</text>
<text x="244.7" y="146.9">2N3904</text>
<text x="92.2" y="152.1">1uF</text>
<text x="101.9" y="152.3">100K</text>
<text x="109.7" y="152.9" transform="rotate(-90 109.7 152.9)">1</text>
<text x="113.1" y="155.6">C2</text>
<text x="120.2" y="151.2" transform="rotate(-90 120.2 151.2)">1</text>
<text x="123.2" y="155.8">2</text>
<text x="123.8" y="150.3">10K</text>
<text x="123.8" y="152.1">POT</text>
<text x="125.1" y="155.8">1</text>
<text x="129" y="153.9">R11</text>
<text x="133.7" y="155.8">2</text>
<text x="141" y="154">1</text>
<text x="143.9" y="152.3">R9</text>
<text x="149.5" y="154">2</text>
<text x="160.2" y="154">6</text>
<text x="162.9" y="154.8">-</text>
<text x="170.5" y="155.8">7</text>
<text x="179.8" y="153.7" transform="rotate(-90 179.8 153.7)">2</text>
<text x="183" y="155.8">1</text>
<text x="186" y="154.1">C7</text>
<text x="187" y="155.5" transform="rotate(-90 187 155.5)">+</text>
<text x="189.8" y="155.8">2</text>
<text x="211.4" y="152.1">PL DECODE</text>
<text x="211.4" y="150.3">REMOTE BASE</text>
<text x="241.1" y="150.2" transform="rotate(-90 241.1 150.2)">1</text>
<text x="65.6" y="161">1</text>
<text x="67.7" y="159.2">R6</text>
<text x="74.2" y="161">2</text>
<text x="109.7" y="159" transform="rotate(-90 109.7 159)">2</text>
<text x="113.1" y="157.2">0.1uF</text>
<text x="129" y="159.2">22K</text>
<text x="143.9" y="157.5">33K</text>
<text x="150.8" y="158.1">VREF</text>
<text x="160.2" y="157.5">5</text>
<text x="162.9" y="158.2">+</text>
<text x="169.3" y="159.2">U3B</text>
<text x="169.3" y="160.8">TL062</text>
<text x="186" y="159.3">1uF</text>
<text x="194.2" y="156.7">RB_TX_AUDIO</text>
<text x="46.7" y="167.9">R5</text>
<text x="67.7" y="164.4">10K</text>
<text x="101" y="167.9">U2D</text>
<text x="107.5" y="162.6">VREF</text>
<text x="118.5" y="166.1">VREF</text>
<text x="120.2" y="164.2" transform="rotate(-90 120.2 164.2)">3</text>
<text x="123.8" y="162.6">BEEP LVL</text>
<text x="146.6" y="162.6">RB TX AUDIO</text>
<text x="146.6" y="164.7">OUTPUT BUFFER</text>
<text x="15.8" y="170.5">AUX_AUDIO</text>
<text x="35.8" y="169.8">2</text>
<text x="38.8" y="168">C3</text>
<text x="38.8" y="173.3">1uF</text>
<text x="39.7" y="170.4" transform="rotate(90 39.7 170.4)">+</text>
<text x="42.6" y="169.8">1</text>
<text x="44.5" y="169.8">1</text>
<text x="46.7" y="173.1">10K</text>
<text x="53.1" y="169.8">2</text>
<text x="54.4" y="173.8">VREF</text>
<text x="62.9" y="173.3">10</text>
<text x="63.9" y="169.8">9</text>
<text x="66.5" y="170.5">-</text>
<text x="74.2" y="171.5">8</text>
<text x="98.9" y="171.5">9</text>
<text x="101" y="169.7">MAX4066</text>
<text x="112.7" y="171.5">8</text>
<text x="125.1" y="171.5">1</text>
<text x="129" y="169.7">R10</text>
<text x="133.7" y="171.5">2</text>
<text x="172.9" y="169.7">THIS DRAWING CONTAINS</text>
<text x="172.9" y="171.4">PROPRIETARY INFORMATION WHICH</text>
<text x="172.9" y="173.1">IS THE CONFIDENTIAL PROPERTY</text>
<text x="207.9" y="169.7">444 Micol Road</text>
<text x="207.9" y="171.4">Pembroke, NH 03275</text>
<text x="207.9" y="173.1">603-485-2248</text>
<text x="50.2" y="178.4">AUXILIARY</text>
<text x="66.5" y="174.1">+</text>
<text x="73" y="174.9">U1C</text>
<text x="73" y="176.7">TL064</text>
<text x="88.7" y="176.7">AUXILIARY</text>
<text x="88.7" y="178.4">RECEIVE</text>
<text x="106.2" y="180" transform="rotate(-90 106.2 180)">6</text>
<text x="129" y="174.9">22K</text>
<text x="172.9" y="174.9">OF NHRC LLC. IT SHALL NOT BE</text>
<text x="172.9" y="176.7">COPIED, REPRODUCED, DISCLOSED,</text>
<text x="172.9" y="178.4">PUBLISHED OR USED IN PART OR</text>
<text x="206.2" y="176.7">Title</text>
<text x="207.9" y="174.9">http://www.nhrc.net</text>
<text x="213.2" y="178.4">NHRC-5 Repeater Controller (Audio)</text>
<text x="50.2" y="181.9">BUFFER</text>
<text x="50.2" y="180.1">RECEIVE AUDIO</text>
<text x="88.7" y="180.1">AUDIO MUTE</text>
<text x="93.3" y="184.6">AUX_MUTE</text>
<text x="172.9" y="181.9">WRITTEN PERMISSION OF NHRC LLC.</text>
<text x="172.9" y="185.4">WITHOUT NOTICE OR OBLIGATION.</text>
<text x="172.9" y="180.1">WHOLE WITHOUT THE EXPRESSED</text>
<text x="172.9" y="183.6">SPECIFICATIONS SUBJECT TO CHANGE</text>
<text x="206.2" y="181.9">Size</text>
<text x="207.9" y="183.6">B</text>
<text x="213.2" y="183.6">NHRC5.DSN</text>
<text x="213.2" y="181.9">Document Number</text>
<text x="264" y="181.9">Rev</text>
<text x="265.8" y="183.6">0.2</text>
<text x="206.2" y="187.2">Date:</text>
<text x="213.2" y="187.2">Monday, August 21, 2000</text>
<text x="241.2" y="187.2">Sheet</text>
<text x="249.9" y="187.2">2</text>
<text x="255.2" y="187.2">of</text>
<text x="260.5" y="187.2">2</text>
</g>
<g font-size="1.3" fill="#31282a">
<text x="32.6" y="20.6">A</text>
<text x="85.2" y="20.6">B</text>
<text x="137.8" y="20.6">C</text>
<text x="190.3" y="20.6">D</text>
<text x="242.9" y="20.6">E</text>
<text x="5.1" y="42.8">4</text>
<text x="269.8" y="42.8">4</text>
<text x="5.1" y="84.4">3</text>
<text x="269.8" y="84.4">3</text>
<text x="5.1" y="126">2</text>
<text x="269.8" y="126">2</text>
<text x="5.1" y="167.7">1</text>
<text x="269.8" y="167.7">1</text>
<text x="32.6" y="188.9">A</text>
<text x="85.2" y="188.9">B</text>
<text x="137.8" y="188.9">C</text>
<text x="190.3" y="188.9">D</text>
<text x="242.9" y="188.9">E</text>
</g>
</svg>
